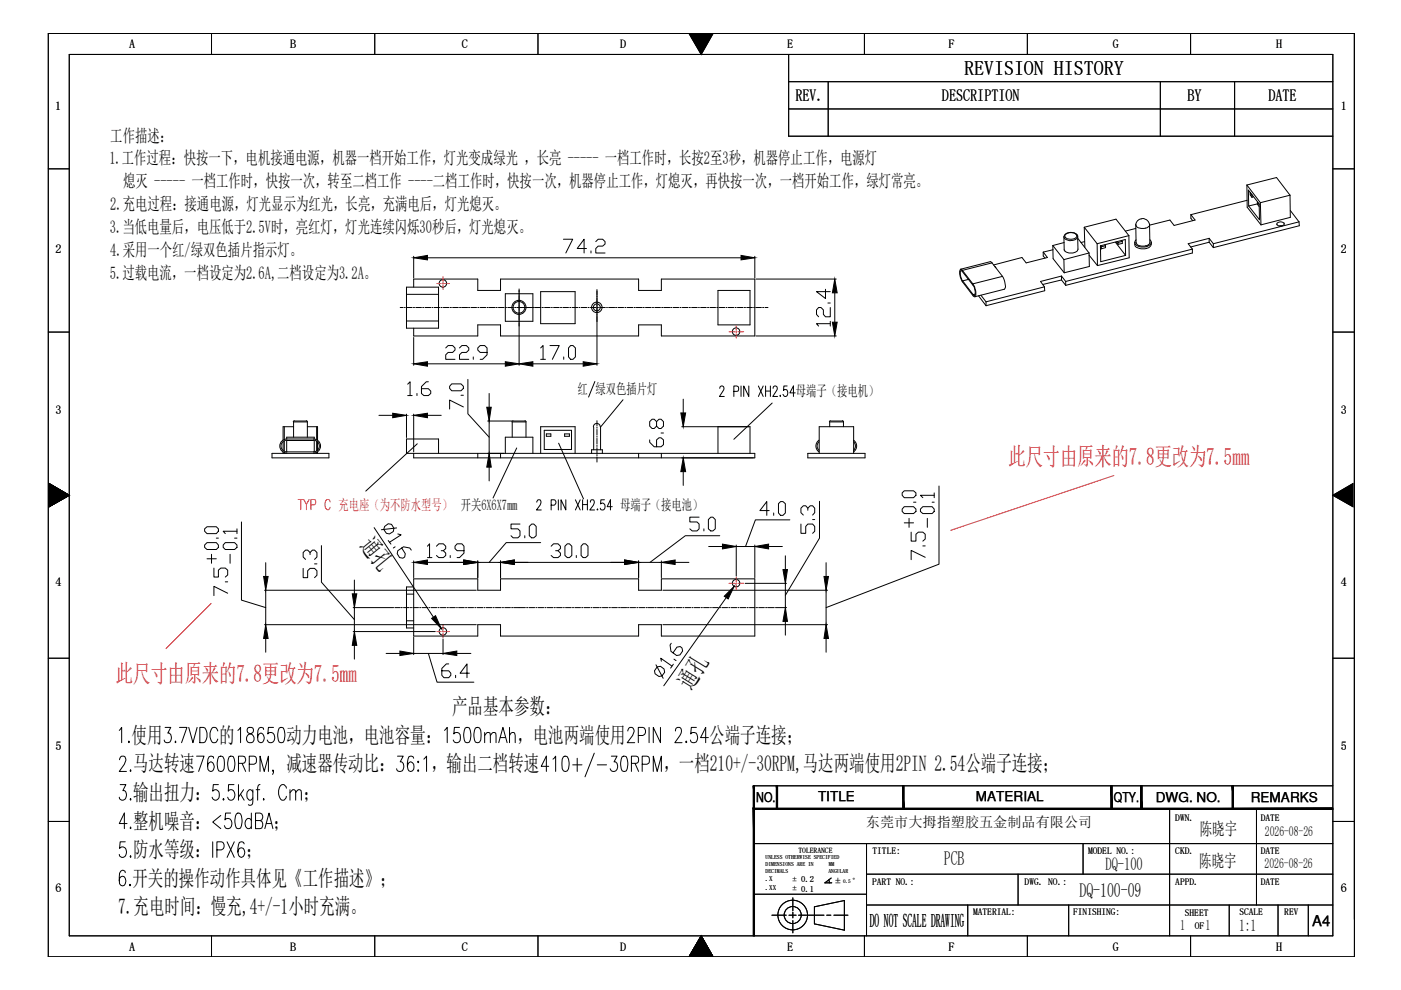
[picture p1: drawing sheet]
<svg xmlns="http://www.w3.org/2000/svg" width="297mm" height="210mm" viewBox="0 0 297 210" stroke-linecap="round" stroke-linejoin="round" font-family="sans-serif">
<!-- layer: 0 -->
<g fill="none" stroke="#000" stroke-width=".21">
<path d="M44.8 7.1v4.4M79.5 7.1v4.4M114.1 7.1v4.4M183.3 7.1v4.4M217.8 7.1v4.4M252.4 7.1v4.4M10.2 35.8h4.5M264.4 39.2l6.3-1.6 2.8 3.8M264.4 39.2v4.7l2.9 3.8M264.4 39.2l2.8 3.8M282.6 35.8h4.6M87.7 54.3v4.6"/>
<path d="M90.6 54.7h66.5M119.5 50.7h1.9l-1.4 2.9M124.3 52.7h-1.9l1.4-2v2.9M125.3 53.2v.4M126.3 51.2l.5-.5h1l.5 .5v.5l-.5 .5h-1l-.5 .5v.9h2M160 54.3v4.6M160.3 59.2h17M203.7 57.1a2.01 2.01 0 0 0 .1 2.3l2.5 3.3 .4 .2M203.7 57.1l.3 .2M204 57.3l2.3 2.9M204.1 59.5a1.96 1.96 0 0 1-.3-2.1l2.5 3a2.06 2.06 0 0 1 .3 2.3l-.3-.2M204.1 59.5l2.2 3"/>
<path d="M205.4 59.2l-1.3 .3M210.3 55.7l-.4-.2-6.2 1.6M210.3 55.7l2.2 2.9M210.3 55.7l-6.3 1.6M210.9 56.5l.3 .3M212.5 58.6a3.1 3.1 0 0 1 .5 2.7l-6.3 1.6M212.5 58.6l-6.2 1.6M221.2 53.5v.8l.4 .4M221.2 53.5l.9 1.1-4.5 1.1-.9-1.1-6.1 1.6M223.2 52.1l.1 2.7 2.3 3M223.2 52.1l2.4 2.9M223.3 52.9l-2.1 .6"/>
<path d="M225.1 58.5l-4.5 1.2 .8 1.1M225.1 59.4l.8 1.1M225.1 58.5l.8 1.2M225.1 58.5v.9M225.1 59.4l-4 .9M225.6 55v2.8M225.6 51.4l-2.4 .7M225.7 49.8a1.79 1.79 0 0 1 2.8 .3 1.15 1.15 0 0 1-1.3 .9 1.14 1.14 0 0 1-1.6-1zM225.8 49.8a1.63 1.63 0 0 1 2.5 .2 1.39 1.39 0 0 1-2.2 .5l-.3-.3zM225.9 59.7v.8M228.5 50.7h.1l2.3 2.9M229.9 48.2l.1 4.2"/>
<path d="M229.9 48.2l2.7 3.5M229.9 48.2l6.7-1.7 2.7 3.5M229.9 51.2l-.7 .2M230.9 53.6l.1 2.9-5.4 1.3M230.9 54.1l1.8 2.2M230.9 53.6l-5.3 1.4M232.6 51.7l.1 4.6M233.3 52.1l.1 3.4 5.2-1.3M233.3 52.6l.2 .2M233.3 52.1l.2 .2M233.3 52.1l5.3-1.3v3.4M233.5 52.3v.5"/>
<path d="M234.2 51.9l.2 .2M234.4 52.1v.4l-.9 .3M234.4 52.1l-.9 .2M236.5 51.4l2.1 2.8M236.7 51.3l.4 .5M236.9 51.2l.2 .2M237.1 51.4v.4M237.8 51l.1 .2M237.9 51.2v.4l-.8 .2M237.9 51.2l-.8 .2M239.3 50l.1 4.7-6.7 1.6M239.3 50l-6.7 1.7"/>
<path d="M240.8 48.4l-2.2 .6M252.5 45.5l.9 1.2-4.5 1.1-.9-1.1-4.3 1M252.5 45.5v.8l.4 .5M252.8 52.8v.8l-26.9 6.9M252.8 52.8l-26.9 6.9M256.4 51.4l-4 1M256.4 50.5l-4.5 1.2 .9 1.1M256.4 51.4l.9 1.1M256.4 50.5l.9 1.2M256.4 50.5v.9M257.3 51.7v.8M264.4 42.5l-11.9 3"/>
<path d="M264.7 40.3l2.3 2.9v3.4l-2.3-2.9zM265.1 40.9h.1M265.1 40.9v.4l.3 .5M265.1 40.9l.3 .5M265.4 41.4h.1M265.4 41.4v.4M265.8 41.7l-.4 .1M266.6 43.2l-1.9 .5M266.6 42.9h.1M266.6 42.9v.4l.4 .5M266.6 42.9l.4 .5M267.2 43l.1 4.7"/>
<path d="M270.8 47.3a1.01 1.01 0 0 1 1.5 .2 .89 .89 0 0 1-.8 .4 .89 .89 0 0 1-.8-.5zM271.8 47.9h-.6M273.5 41.4l.1 4.7-6.3 1.6M273.5 41.4l-6.3 1.6M273.6 44.6l1.8 2.4M275.4 47l.1 .9-18.2 4.6M275.4 47l-18.1 4.7M10.2 70.4h4.5M86.2 60.9h6.8v8.7h-6.8zM86.2 68.1h6.8M86.2 62.4h6.8M87.7 60.9v-1.7h13.6v2.4h4.8v-2.4h29.3v2.4h4.8v-2.4h19.8v12h-19.8v-2.3h-4.8v2.3h-29.3v-2.3h-4.8v2.3h-13.6v-1.6"/>
<path d="M87.7 71.6v5.9M90.6 77.1h16.5M94.5 73.8l.5-.5h1l.5 .5v.4l-.5 .5h-1l-.5 .5v1h2M97.4 73.8l.5-.5h1l.5 .5v.4l-.5 .5h-1l-.5 .5v1h2M100.3 75.7v.5M103.3 74.7h-1.5l-.5-.5v-.4l.5-.5h1l.5 .5v1.4l-1 1h-.5M107.1 62.3h5.9v5.8h-5.9zM114.6 61.8h7.3v6.8h-7.3zM152.2 61.6h6.8v7.3h-6.8zM160.3 71.2h17M175 61.3v2l-1.9-1.5h2.9M175.5 64.2h.5"/>
<path d="M176 68.6h-2.9l.5 .5M176 65.2v2h-1l-.4-.5v-1l-.5-.5h-.5l-.5 .5v1l.5 .5M176 68.1v1M177 62.1v6.2M206.3 60.2a2.69 2.69 0 0 1 .4 2.7M206.8 62.3l-.5 .2M207.5 62.7l1.6 2.1M208 62.6l1.1 1.4M209.1 64v.8M221.4 60.8l.1 .8-12.4 3.2M221.4 60.8l-12.3 3.2M282.6 70.4h4.6"/>
<path d="M57.7 96.1h12v1h-12zM60 93.7v1.8M60 95.8v.3M60.3 90.5v2.7M60.3 93.5v2.1M60.3 96v.1M60.8 93.3a1.24 1.24 0 0 0-1.2 1.3 1.24 1.24 0 0 0 1.2 1.2v-2.4M60.8 93.1h5.7M60.8 95.8h5.7M60.8 93.4h5.7M62.2 90.5h-2.2v2.8M62.2 89.5h3"/>
<path d="M62.4 89.2l-.2 .2M62.4 89.3h2.6M64.9 89.2l.3 .2M65.2 90.5h2.1v2.8M66.5 93.1a1.49 1.49 0 0 1 1.5 1.5 1.49 1.49 0 0 1-1.5 1.5M66.5 93.3a1.24 1.24 0 0 1 1.2 1.3 1.24 1.24 0 0 1-1.2 1.2M66.6 93.1v-.4h-5.8v.4a1.49 1.49 0 0 0-1.5 1.5 1.49 1.49 0 0 0 1.5 1.5M66.6 93.4v2.4M67.1 90.5v2.7M67.1 93.5v2.1M67.1 96v.1M67.3 93.7v1.8"/>
<path d="M67.3 95.8v.3M80.3 88.1h3M86.2 87.8v5M86.4 81.5l.5-.6v3M86.4 83.9h1M87.7 96.1v1h72.3v-1h-73.8v-3h6.8v3M87.7 87.8v8M88.4 83.4v.5M88.5 94.1l-11 10M90.6 88.1h2.9M90.8 80.9h-.4l-1 1.1v1.4l.5 .5h.9l.5-.5v-.5l-.5-.5h-1.4M95.8 81.4h1.9l.5 .5v.4l-.5 .6h-1.9l-.5-.6v-.4z"/>
<path d="M97.7 83.8h.5M98.2 86.3l-2.9-1.5v1.9M99.2 80.4v7.3l4.5 5M101.3 96.1v1M103.4 89.3h5.1M103.7 83.4v2.9M103.7 89.3v6.8M103.7 99v3M106.1 96.1v1M107.1 96.1v-3.4h5.9v3.4M108.6 92.7v-3.2h2.9v3.2M108.8 89.2l-.3 .2"/>
<path d="M108.8 89.3h2.5M109.6 95l-5.1 10.6M111.3 89.2l.2 .2M114.6 96.1v-5.6h7.3v5.6M115.4 91.2h5.8v4.1h-5.8zM115.8 92h1v.5h-1zM118.4 94l5.3 11.8M119.7 92h1v.5h-1zM125.4 96.1v-.7h2.3v.7M125.8 90.5a.73 .73 0 0 1 .7-.7 .73 .73 0 0 1 .8 .7M125.9 90.5v4.9M126.6 89.2v1.1"/>
<path d="M126.6 90.5v.3M126.6 91v1.3M126.6 92.5v.2M126.6 92.9v1.3M126.6 94.4v.3M126.6 94.9v1.2M126.6 96.4v.2M126.6 96.9v1.1M132.1 84.8l-4.8 5.7v4.9M135.4 96.1v1M137.7 93.3v.5l1 .9h1.5l.5-.4v-1l-.5-.5h-.5l-.5 .5v1.4M139.2 89.4l.5-.5h.5l.5 .5v.9l-.5 .6h-.5l-.5-.6v-.9l-.5-.5h-.4l-.6 .5v.9l.6 .6h.4l.5-.6"/>
<path d="M140.2 91.8h.5M140.2 96.1v1M144.5 90.5h14.5v5.6M144.9 84.6v3M144.9 100v2.9M152.2 90.5v5.6M152.6 82.3a.45 .45 0 0 1 .4-.5 .45 .45 0 0 1 .5 .5l-.1 .4-.9 1.4h1.1M155.6 83l.9-.1 .1-.3-.1-.6-.9-.2v2.3M157.1 81.8v2.3M158.8 81.8v2.3l-1.1-2.3v2.3M160.8 81.8l1 2.3M161.8 81.8l-1 2.3"/>
<path d="M162.3 81.8v2.3M162.3 82.9h1M163.3 81.8v2.3M163.7 85.5l-8.1 7.6M163.9 82.3a.45 .45 0 0 1 .4-.5 .45 .45 0 0 1 .5 .5l-.1 .4-.9 1.4h1.1M165.4 83.8v.3zM166.9 81.8h-.7l-.1 1 .1-.1a.73 .73 0 0 1 .9 .5 .73 .73 0 0 1-.5 .9l-.4-.2-.2-.3M168.6 83.3h-1.1l.7-1.5v2.3M171.3 96.1h12.1v1h-12.1zM173.6 93.7a1.24 1.24 0 0 0 0 1.8M173.7 93.3a1.49 1.49 0 0 0 0 2.5M173.7 96.1v-5.6h7.3v5.6"/>
<path d="M175.9 89.5h2.9M176.1 89.2l-.3 .2M176.1 89.3h2.5M178.6 89.2l.2 .2M181 93.3a1.49 1.49 0 0 1 0 2.5M181 93.7a1.24 1.24 0 0 1 0 1.8M43.4 115.6l.5-.6h2l.4 .6v.5l-.4 .4h-2l-.5-.4zM43.4 112.1l.5-.4h2l.4 .4v.5l-.4 .5h-2l-.5-.5zM43.9 118.5h2M44.8 117.5v1.9M45.9 114.1h.4M47.8 115h1.9l.5 .6v.5l-.5 .4h-1.9l-.5-.4v-.5z"/>
<path d="M48.8 117.5v1.9M49.7 114.1h.5M50.2 112.6h-2.9l.5 .5M50.2 112.1v1M51.2 110.7v16.5l5.1 1.6M56.3 119.3v2.9M65.7 117.6v-.5l-.5-.5h-.4l-.5 .5v1l.5 .5M65.7 117.1l.5-.5h.5l.5 .5v1l-.5 .5M66.7 119.6h.5M68.1 115.7v7.7l7 8M79.3 111.9l12.6 19M81.5 111.6l.8-.6 .7 .2 .5 .8-.1 .7-.8 .5-.7-.1-.5-.8z"/>
<path d="M82.3 114.6l.6 .8M83.8 115.9l-.4 .3M84.1 111.9l-3.3 .4M84.3 113.2l.7 .2-2.4 1.6M85.2 116.2l.7 1.2-.1 .7-.4 .2-.7-.1-.5-.8 .1-.6 1.2-.9 1.4 .3 .3 .4M87.7 118.9v3.6M90.6 115.8l.5-.5v2.9M90.6 119.2h7.7M90.6 118.2h1M92.5 115.8l.5-.5h1l.5 .5v.5l-.5 .5h-.5M94 116.8l.5 .5v.5l-.5 .4h-1l-.5-.4M95.5 117.8v.4"/>
<path d="M98.4 116.8h-1.5l-.4-.5v-.5l.4-.5h1l.5 .5v1.5l-1 .9h-.5M101.3 118.9v3.6M101.3 119.2h4.8M106.1 118.9v3.6M109 119.2h23.4M110.3 111.1h-2v1h1.5l.5 .5v1l-.5 .4h-1l-.5-.4M111.3 113.6v.4M112.2 111.6l.5-.5h.5l.5 .5v2l-.5 .4h-.5l-.5-.4zM113.8 106.5l.3-.5h.5l.1 .3a2.34 2.34 0 0 1-1 1.8h1.1M114.6 115h-7.3l-3.6 4.2M116.9 107.1l.8-.1a.59 .59 0 0 0-.2-1h-.6v2.1M116.9 115.8l.5-.5h.9l.5 .5v.5l-.5 .5h-.5"/>
<path d="M118.3 116.8l.5 .5v.5l-.5 .4h-.9l-.5-.4M118.4 106v2.1M119.8 115.8l.5-.5h.4l.5 .5v2l-.5 .4h-.4l-.5-.4zM120 106v2.1l-1.1-2.1v2.1M122 106l1 2.1M122.2 117.8v.4M123 106l-1 2.1M123.5 106v2.1M123.5 107h1M123.6 115.3h.6l.5 .5v2l-.5 .4h-.6l-.4-.4v-2zM124.5 106v2.1M125.2 106.5l.2-.5h.5l.1 .3a2.34 2.34 0 0 1-1 1.8h1.1"/>
<path d="M126.6 108.1l.1-.2 .1 .2zM128.2 106h-.8l-.1 .9a.65 .65 0 0 1 .9 0 .65 .65 0 0 1 0 .9 .58 .58 0 0 1-.8 .3l-.1-.4M129.8 107.4h-1.1l.7-1.4v2.1M135.4 118.9v3.6M135.4 119.2h4.8M140.2 118.9v3.6M143.1 119.2h3M148.2 109.7h-1.9v1h1.5l.4 .4v1l-.4 .5h-1l-.5-.5M149.2 112.1v.5M150.2 110.2l.5-.5h.4l.6 .5v1.9l-.6 .5h-.4l-.5-.5zM150.3 115.9h2.9M152.6 113.6h-7.3l-7.5 5.6"/>
<path d="M156.1 115.6v6.6M156.1 115.9h3.9M160 115.6v6.9M163 115.9h2.9M163.1 108.3h-2l1.5-2v3M164 108.8v.5M165.1 106.8l.4-.5h.5l.5 .5v2l-.5 .5h-.5l-.4-.5zM166.5 117.8v3M167.5 110.2h-7.3l-2.1 5.7M169.8 111.1v2h1v-1.5l.5-.5h1l.4 .5v1l-.4 .5M171.3 108.2v-.5l-.5-.5h-.5l-.5 .5v1l.5 .5M171.3 107.7l.5-.5h.5l.4 .5v1l-.4 .5"/>
<path d="M172.3 110.2h.4M173.8 106.3v7.8l-7.3 12.1M175.1 119.3v2.9M191.3 104.5l.4-.4h2l.5 .4v.5l-.5 .5h-2l-.4-.5zM191.7 107.4h2l.5 .5v.5l-.5 .5h-2l-.4-.5v-.5zM191.7 110.9h2M192.7 109.9v1.9M193.2 112.8v1.9h1v-1.4l.5-.5h1l.5 .5v1l-.5 .4M193.7 106.5h.5M195.1 107.9l.6-.5h1.9l.5 .5v.5l-.5 .5h-1.9l-.6-.5zM195.7 115.7h.5M196.2 118.2l-3-1.5v2"/>
<path d="M196.6 109.9v1.9M197.6 106.5h.5M198.1 105h-3l.6 .5M198.1 104.5v1M199.1 103v16.6l-24 9.2M10.2 139.6h4.5M45.4 120.4v2h.9v-1.5l.5-.5h1l.5 .5v1l-.5 .5M47.8 123.4h.5M48.3 125.8l-2.9-1.5v2M56.1 132.4h44.9M56.1 125.1h44.9M56.3 125.1v7.3"/>
<path d="M56.3 135.4v2.9M64.3 120.5v2h.9v-1.5l.5-.5h1l.5 .5v1l-.5 .5M74.9 133.9h17.4M74.9 128.8h8.6M75.1 123v2.9M75.1 128.8v5.1M75.1 136.8v2.9M81.9 138.5h2.9M86.2 131.6h1.5M86.2 126h1.5M87.7 124.4h-1.5v8.7h1.5M87.7 122.7h13.6v2.4h4.8v-2.4h29.3v2.4h4.8v-2.4h19.8v12.2h-19.8v-2.5h-4.8v2.5h-29.3v-2.5h-4.8v2.5h-13.6z"/>
<path d="M87.7 135.1v3.7M87.7 138.5h6.2M90.8 138.5l1.9 6.1h7.8M93.9 135.5v3.3M96.9 138.5h2.9M140.5 132.4h35M140.5 125.1h35M142.3 136.4l-.2 .4 .2 1.3 1.2 .9 .7-.1 .5-.9-.1-.6-.4-.3-.7 .1-.8 1.2M142.9 139.7l.4 .4M154 126.7l-13.3 18.7M158 123.7h8.8M164.4 128.8h2.4"/>
<path d="M166.5 123.7v5.1M166.5 131.7v3M175.1 125.1v7.3M175.1 135.4v2.9M282.6 139.6h4.6M25.3 154.9l.5-.7v3.3M27.3 157.1l.1 .2-.1 .2zM35 154.2h1.2l-.6 1.2h.3a1.2 1.2 0 0 1-.3 2.1 .61 .61 0 0 1-.8-.6M37.2 157.1v.4l-.1-.2zM38.1 154.2h1.5l-1.1 3.3M40 154.2l.9 3.3 .9-3.3M42.4 154.2h.7a1.7 1.7 0 0 1 .8 2.1 1.41 1.41 0 0 1-.8 1.2h-.7z"/>
<path d="M46.2 155a.76 .76 0 0 0-.4-.7 .76 .76 0 0 0-.8 .1 2.38 2.38 0 0 0 .2 3.1 .79 .79 0 0 0 1-.8M50.4 154.9l.6-.7v3.3M52.5 154.4a.75 .75 0 0 0 .2 1 1.17 1.17 0 0 1 1.1 .7 1.17 1.17 0 0 1-.2 1.2 .86 .86 0 0 1-1.3-.4 1.22 1.22 0 0 1 1.1-1.5 .67 .67 0 0 0 .3-.6 .67 .67 0 0 0-.4-.6zM55.9 154.7l-.1-.3-.4-.2-.5 .2a4.7 4.7 0 0 0-.2 2.6l.6 .5a1.06 1.06 0 0 0 .7-1.1 1.06 1.06 0 0 0-.7-1l-.6 .5-.1 .5M58 154.2h-1.1l-.1 1.4a.76 .76 0 0 1 1.3 .2 1.03 1.03 0 0 1 0 1.2 1.03 1.03 0 0 1-1.2 .3l-.2-.4M59.2 154.4l.3-.2 .6 .2a3.6 3.6 0 0 1 0 2.9l-.3 .2-.6-.2a3.6 3.6 0 0 1 0-2.9zM94.2 154.9l.6-.7v3.3M95.1 140.8h-.5l-.9 .9v1.5l.4 .5h1l.5-.5v-.5l-.5-.5h-1.4M96.6 143.2v.5M97.4 154.2h-1.1l-.1 1.4a.76 .76 0 0 1 1.4 .2 1.41 1.41 0 0 1-.6 1.7 .7 .7 0 0 1-.9-.6M98.6 154.4l.3-.2 .6 .2a3.6 3.6 0 0 1 0 2.9l-.3 .2-.6-.2a3.6 3.6 0 0 1 0-2.9zM99.5 142.7h-1.9l1.4-1.9v2.9"/>
<path d="M100.8 154.4l.6-.2a1.55 1.55 0 0 1 .6 1.9l-.1 .8-.2 .4-.3 .2-.6-.2a3.6 3.6 0 0 1 0-2.9zM102.8 155.9l.5-.6 .6 .1 .1 2.1M102.8 155.3v2.2M104 155.9l.5-.6 .6 .1 .1 2.1M105.7 157.5l.9-3.3 .9 3.3M106.1 156.4h1M108 155.9l.6-.6 .5 .1 .1 2.1M108 154.2v3.3M126 159.7l-2 5M133.1 155l.1-.5a.7 .7 0 0 1 1.1-.1 .7 .7 0 0 1 0 1l-.2 .5-1.1 1.6h1.6M135.3 155.9h1a.91 .91 0 0 0 .6-.8 .91 .91 0 0 0-.6-.9h-1v3.3M137.6 154.2v3.3"/>
<path d="M139.1 141l1.5 2.8M139.3 141.4l.7-.1 .8 .5 .1 .7-.6 .8-.6 .1-.8-.5-.1-.7zM140 154.2v3.3l-1.5-3.3v3.3M140.2 140.2l-.1-.6 2.3 1.6M142.8 140.8l-.6 .9M143.2 155a.66 .66 0 0 1 .5-.8h.4a1.17 1.17 0 0 1 .1 1.7l-1.1 1.6h1.5M145.5 157.1l.1 .2-.1 .2-.1-.2zM147.7 154.2h-1.1l-.2 1.4a.76 .76 0 0 1 1.4 .2 1.08 1.08 0 0 1 .1 1.1 1.08 1.08 0 0 1-1 .6l-.3-.2-.2-.4M150.2 156.4h-1.7l1.1-2.2v3.3M10.2 174.2h4.5M25.4 161.1l.1-.5 .3-.3 .7 .2a1.32 1.32 0 0 1-.1 1.5l-1.1 1.6h1.5M25.5 166.4h1.2l-.7 1.2h.4a1.13 1.13 0 0 1 .4 1.2 1.13 1.13 0 0 1-1 .9l-.4-.4-.1-.3"/>
<path d="M26.6 178.5h-1.1l-.1 1.4a.76 .76 0 0 1 1.3 .1 1.14 1.14 0 0 1-.9 1.8l-.4-.3-.1-.3M26.9 174.6h-1.6l1.1-2.2v3.3M27.6 169.5l.1-.2v.4zM27.7 163.2v.4l-.1-.2zM27.7 175.4v.3l-.1-.1zM41.7 160.3h1.6l-1.2 3.3M45.1 178.5v3.3M45.3 160.8l-.1-.3-.4-.2-.5 .2a4.7 4.7 0 0 0-.2 2.6l.6 .5a1.06 1.06 0 0 0 .7-1.1 1.06 1.06 0 0 0-.7-1l-.6 .5-.1 .5M46.3 166.4h-1.1l-.1 1.4a.78 .78 0 0 1 1-.3 .78 .78 0 0 1 .4 .9 .86 .86 0 0 1-.3 1.1 .86 .86 0 0 1-1.1-.2l-.1-.3M46.4 160.5l.5-.2a1.55 1.55 0 0 1 .7 1.9l-.1 .8-.2 .4-.4 .2-.5-.2a3.6 3.6 0 0 1 0-2.9zM46.8 172.9l-1.7 1.4 1.7 1.4M47.3 169.5l.1-.2 .1 .2-.1 .2z"/>
<path d="M48.1 178.5l1.6 3.3M48.6 160.5l.3-.2 .6 .2a3.6 3.6 0 0 1 0 2.9l-.3 .2-.6-.2a3.6 3.6 0 0 1 0-2.9zM48.9 172.4h-1.1l-.1 1.4a.86 .86 0 0 1 1.1-.1 .86 .86 0 0 1 .4 1l-.2 .5a.76 .76 0 0 1-.8 .5 .76 .76 0 0 1-.6-.6M49.6 166.4h-1.1l-.1 1.4a.69 .69 0 0 1 .7-.4 .69 .69 0 0 1 .6 .5 1.11 1.11 0 0 1-.9 1.8l-.3-.2-.2-.5M49.7 178.5l-1.6 3.3M50.1 172.6l.6-.2a1.85 1.85 0 0 1 .6 1.9l-.3 1.3-.3 .1-.6-.1a3.6 3.6 0 0 1 0-3zM50.6 161.8h.9a.79 .79 0 0 0 .6-.7 .79 .79 0 0 0-.6-.8h-.9v3.3M50.6 166.4v3.3M51 168.4l.8 1.3M51.3 161.8l.8 1.8M51.6 167.4l-1 1.6M51.8 178.9l-.2-.3-.3-.1-.5 .1a3.6 3.6 0 0 0 0 3l.3 .2a1.06 1.06 0 0 0 .8-1 1.06 1.06 0 0 0-.8-1l-.3 .1-.4 .7"/>
<path d="M52.8 162h1.1a.95 .95 0 0 0 .5-.8 .95 .95 0 0 0-.5-.9h-1.1v3.3M53.3 174l-.5-.5a1.12 1.12 0 0 0-.9 .9 1.12 1.12 0 0 0 .4 1.2l.5 .1 .5-.5M53.3 172.4v3.3M53.6 167.4l-.1 3a.56 .56 0 0 1-.8 .2M53.6 167.9l-.4-.5a1.13 1.13 0 0 0-.8 1.7l.4 .6h.4l.4-.6M54.2 174h.9a.83 .83 0 0 0 .6-.8 .83 .83 0 0 0-.6-.8h-.9v3.3h.9a.91 .91 0 0 0 .6-.9 .91 .91 0 0 0-.6-.8M54.3 167.4h.8M55.1 163.6v-3.3l.9 3.3 .9-3.3v3.3M55.1 166.4l-.3 .1-.2 .5v2.7M55.9 169.3l.1 .2-.1 .2zM56.1 175.7l.9-3.3 .9 3.3M56.5 174.6h1"/>
<path d="M58 163.4l-.1 .2v-.4a.79 .79 0 0 1-.1 1M60.7 167.1a.76 .76 0 0 0-1.2-.6 2.32 2.32 0 0 0 .3 3.2 .87 .87 0 0 0 .9-.9M61.5 168.1l.6-.7 .5 .2 .1 2.1M61.5 167.4v2.3M62.7 168.1l.6-.7 .5 .2 .1 2.1M84.3 160.3h1.2l-.6 1.2h.3a1.2 1.2 0 0 1-.3 2.1 .61 .61 0 0 1-.8-.6M87.7 160.8a.63 .63 0 0 0-1-.3 3.6 3.6 0 0 0 0 2.9l.3 .2a1.06 1.06 0 0 0 .8-1.1 1.06 1.06 0 0 0-.8-1l-.3 .2-.3 .8M88.5 161.5l.2-.1 .1 .1-.1 .2zM88.7 163.2l.1 .2-.1 .2-.2-.2zM89.9 161l.5-.7v3.3M116.3 162.5h-1.5l1-2.2v3.3M117.2 161l.6-.7v3.3"/>
<path d="M119.5 160.5l.5-.2a1.68 1.68 0 0 1 .7 1.9l-.2 .8-.2 .4-.3 .2-.5-.2a3.6 3.6 0 0 1 0-2.9zM121.4 162.2h2M122.4 160.8v2.8M126.6 162.2h2M129.6 160.3h1.2l-.6 1.2h.3a1.12 1.12 0 0 1 .4 1.2 1.12 1.12 0 0 1-1 .9l-.3-.2-.2-.4M131.9 160.5l.3-.2 .6 .2a3.6 3.6 0 0 1 0 2.9l-.3 .2-.6-.2a3.6 3.6 0 0 1 0-2.9zM133.9 161.8h1a.82 .82 0 0 0 .5-.7 .82 .82 0 0 0-.5-.8h-1v3.3M134.6 161.8l.8 1.8M136.2 162h1a.95 .95 0 0 0 .5-.8 .95 .95 0 0 0-.5-.9h-1v3.3M138.5 163.6v-3.3l.8 3.3 .9-3.3v3.3M282.6 174.2h4.6M26.6 185l-.1-.3-.4-.2-.5 .2a4.5 4.5 0 0 0-.2 2.7l.5 .4a1.06 1.06 0 0 0 .8-1 1.06 1.06 0 0 0-.8-1l-.5 .4-.1 .5"/>
<path d="M27.6 187.5l.1 .2-.1 .1-.2-.1zM27.7 181.5v.3l-.1-.2zM44.8 198.4v4.5M46 180.2h.9a.91 .91 0 0 0 .6-.9 .91 .91 0 0 0-.6-.8h-.9v3.3M79.5 198.4v4.5M114.1 198.4v4.5M172.7 195.9l6.3 1.3M183.3 198.4v4.5M217.8 198.4v4.5M252.4 198.4v4.5"/>
<circle cx="93.9" cy="60.1" r=".79"/>
<circle cx="110" cy="65.2" r="1.49"/>
<circle cx="110" cy="65.2" r="1.24"/>
<circle cx="126.5" cy="65.2" r="1.11"/>
<circle cx="126.5" cy="65.2" r=".73"/>
<circle cx="156.1" cy="70.3" r=".79"/>
<circle cx="93.9" cy="133.9" r=".79"/>
<circle cx="156.1" cy="123.7" r=".79"/>
</g>
<!-- layer: 02___PRT_ALL_AXES -->
<g fill="none" stroke="#000" stroke-width=".21">
<path d="M228.5 50.2l.1 2.6a1.51 1.51 0 0 1-2 .8l-.5-.1-.5-.4v-2.9M240.9 50.8l-.3 .6M243.7 47.6a1.47 1.47 0 0 0-1.5-1.2 1.47 1.47 0 0 0-1.4 1.3M243.7 47.6a1.34 1.34 0 0 1-1.8 .8l-.8-.2-.3-.5M243.7 47.6l.1 3.8a1.34 1.34 0 0 1-1.8 .8l-.8-.3-.3-.5-.1-3.7M243.8 50.8l.3 .6M244.1 51.4a1.39 1.39 0 0 1-1.8 1.4 1.72 1.72 0 0 1-1.7-.8v-.6M244.1 51.4a1.94 1.94 0 0 1-2.5 .9l-.7-.3-.3-.6M84.9 65.2h.6M85.7 65.2h.2M86.2 65.2h1.2M87.6 65.2h.3"/>
<path d="M88.2 65.2h1.2M89.6 65.2h.3M90.1 65.2h1.2M91.6 65.2h.2M92 65.2h1.2M93.5 65.2h.2M94 65.2h1.2M95.5 65.2h.2M96 65.2h1.2M97.4 65.2h.3M97.9 65.2h1.2M99.3 65.2h.3"/>
<path d="M99.8 65.2h1.2M101.3 65.2h.3M101.8 65.2h1.2M103.3 65.2h.2M103.7 65.2h1.3M105.2 65.2h.2M105.7 65.2h1.2M107.1 65.2h.3M107.6 65.2h1.3M109.1 65.2h.3M109.6 65.2h1.2M110.1 61.3v.6"/>
<path d="M110.1 62.2v.2M110.1 62.7v1.2M110.1 64.1v.3M110.1 64.6v1.2M110.1 66.1v.2M110.1 66.6v1.2M110.1 68.1v.2M110.1 68.5v.6M110.9 65.2h.4M111.4 65.2h1.3M112.9 65.2h.3M113.4 65.2h1.3"/>
<path d="M114.9 65.2h.3M115.5 65.2h1.2M116.9 65.2h.2M117.4 65.2h1.2M118.8 65.2h.3M119.3 65.2h1.2M120.8 65.2h.2M121.3 65.2h1.2M122.8 65.2h.2M123.2 65.2h1.2M124.7 65.2h.2M125.2 65.2h1.2"/>
<path d="M126.6 61.4v1.1M126.6 62.7v.3M126.6 63.2v1.2M126.6 64.7v.2M126.6 65.2v1.2M126.6 66.7v.2M126.6 67.1v1.1M126.6 65.2h.3M127.1 65.2h1.2M128.6 65.2h.2M129 65.2h1.3M130.5 65.2h.3"/>
<path d="M131 65.2h1.2M132.5 65.2h.2M133 65.2h1.2M134.4 65.2h.3M134.9 65.2h1.3M136.3 65.2h.3M136.9 65.2h1.2M138.3 65.2h.3M138.8 65.2h1.2M140.3 65.2h.2M140.7 65.2h1.3M142.2 65.2h.2"/>
<path d="M142.7 65.2h1.2M144.2 65.2h.2M144.7 65.2h1.2M146.1 65.2h.3M146.6 65.2h1.2M148.1 65.2h.2M148.5 65.2h1.2M150 65.2h.3M150.5 65.2h1.2M152 65.2h.2M152.5 65.2h1.2M153.9 65.2h.2"/>
<path d="M154.4 65.2h1.2M155.8 65.2h.3M156.4 65.2h1.2M157.8 65.2h.3M158.3 65.2h1.2M159.8 65.2h.2M160.2 65.2h1.2M161.7 65.2h.2M162.2 65.2h.6M62.2 89.5v3.2M65.2 89.5v3.2M175.9 89.5v1"/>
<path d="M178.8 89.5v1M83.7 128.8h1.2M85 128.8h.3M85.5 128.8h1.3M87 128.8h.3M87.5 128.8h1.2M89 128.8h.2M89.5 128.8h1.2M90.9 128.8h.2M91.4 128.8h1.2M92.9 128.8h.2M93.4 128.8h1.2"/>
<path d="M94.8 128.8h.3M95.3 128.8h1.2M96.8 128.8h.2M97.2 128.8h1.2M98.7 128.8h.2M99.2 128.8h1.2M100.7 128.8h.2M101.2 128.8h1.2M102.6 128.8h.2M103.1 128.8h1.2M104.5 128.8h.3M105 128.8h1.2"/>
<path d="M106.5 128.8h.3M107 128.8h1.2M108.5 128.8h.2M108.9 128.8h2.5M111.6 128.8h.3M112.2 128.8h1.2M113.6 128.8h.2M114.1 128.8h1.2M115.5 128.8h.3M116 128.8h1.2M117.5 128.8h.2M118 128.8h1.2"/>
<path d="M119.5 128.8h.1M119.9 128.8h1.2M121.4 128.8h.2M121.9 128.8h1.2M123.3 128.8h.3M123.8 128.8h1.2M125.3 128.8h.2M125.7 128.8h1.3M127.2 128.8h.3M127.7 128.8h1.2M129.2 128.8h.2M129.7 128.8h1.2"/>
<path d="M131.1 128.8h.3M131.6 128.8h1.3M133 128.8h.3M133.6 128.8h1.2M135 128.8h.3M135.5 128.8h1.2M137 128.8h.2M137.4 128.8h1.3M138.9 128.8h.2M139.4 128.8h1.2M140.9 128.8h.2M141.4 128.8h1.2"/>
<path d="M142.8 128.8h.3M143.3 128.8h1.2M144.8 128.8h.2M145.2 128.8h1.2M146.7 128.8h.3M147.2 128.8h1.2M148.7 128.8h.2M149.2 128.8h1.2M150.6 128.8h.2M151.1 128.8h1.2M152.5 128.8h.3M153 128.8h1.3"/>
<path d="M154.5 128.8h.3M155 128.8h1.2M156.5 128.8h.2M156.9 128.8h1.2M158.4 128.8h.2M158.9 128.8h1.2M160.4 128.8h.2M160.9 128.8h1.2M162.3 128.8h.3M162.8 128.8h1.4"/>
</g>
<!-- layer: 0 -->
<g fill="#000" stroke="#000" stroke-width=".21">
<path d="M87.7 54.7l2.9-.5v.9zM157.1 54.2l2.9 .5-2.9 .4zM87.7 77.1l2.9-.4v.9zM107.1 76.7l3 .4-3 .5zM177 59.2l.5 2.9h-1zM176.5 68.3h1l-.5 2.9zM83.3 87.6l2.9 .5-2.9 .5zM87.7 88.1l2.9-.5v1zM103.7 96.1l.5 2.9h-1zM103.2 86.3h1l-.5 3zM144.9 97.1l.5 2.9h-1.1zM144.3 87.6h1.1l-.5 2.9z"/>
<path d="M87.7 119.2l2.9-.5v1zM98.3 118.7l3 .5-3 .5zM106.1 119.2l2.9-.5v1zM132.4 118.7l3 .5-3 .5zM140.2 119.2l2.9-.5v1zM153.2 115.4l2.9 .5-2.9 .5zM160 115.9l3-.5v1zM56.3 132.4l.5 3h-.9zM55.9 122.2h.9l-.5 2.9zM75.1 133.9l.5 2.9h-.9zM74.7 125.9h.9l-.5 2.9zM84.8 138l2.9 .5-2.9 .5z"/>
<path d="M91.5 131.1l.8-.6 1.2 2.8zM93.9 138.5l3-.5v1zM155.7 124.3l-1.3 2.7-.8-.6zM166 120.8h1l-.5 2.9zM166.5 128.8l.5 2.9h-1zM175.1 132.4l.6 3h-1zM174.7 122.2h1l-.6 2.9z"/>
</g>
<g fill="none" stroke="#cd2027" stroke-width=".21">
<path d="M93.9 58.7v1M93.9 59.9v.2M92.6 60.1h.9M93.8 60.1h.3M93.9 60.4v1M94.2 60.1h1.1M154.6 70.3h1.2M156 70.3h.2M156.1 69.1v.9M156.1 70.3v.2M156.1 70.8v.9M156.5 70.3h1.2"/>
<path d="M63.2 105.9h1.1M63.8 105.9v2.2M64.4 105.9l.6 1v1.2M65.5 105.9l-.5 1M65.9 107h.7a.61 .61 0 0 0 .4-.5 .61 .61 0 0 0-.4-.6h-.7v2.2M70 106.4l-.3-.5a.92 .92 0 0 0-.8 1.3l.1 .5 .4 .4a.55 .55 0 0 0 .6-.5M236.2 100.8l-34.6 11.6M44.8 127.9l-9.6 9.6M92.6 133.9h.9M93.8 133.9h.3M93.9 132.4v1.1M93.9 133.7v.3"/>
<path d="M93.9 134.2v1M94.2 133.9h1.1M154.6 123.7h1.2M156 123.7h.2M156.1 122.4v1M156.1 123.6v.3M156.1 124.1v.9M156.5 123.7h1.2"/>
</g>
<!-- layer: T__SCHN -->
<path d="M110.1 61.6v15.9M113 77.1h10.6M114.6 73.8l.5-.5v2.9M114.6 76.2h1M116.6 73.3h2l-1.5 2.9M119.5 75.7v.5M121 73.3h.5l.5 .5v1.9l-.5 .5h-.5l-.5-.5v-1.9zM126.6 61.7v15.8M126.1 80.9l-1.3 3.3" fill="none" stroke="#000" stroke-width=".21"/>
<path d="M110.1 77.1l2.9-.4v.9zM123.6 76.7l3 .4-3 .5z" fill="#000" stroke="#000" stroke-width=".21"/>
<!-- layer: TITLE-BLOCK -->
<g fill="#000" stroke="#000" stroke-width=".21">
<path d="M146.2 7.3h4.9l-2.4 4.2zM10.4 102.5l4.3 2.5-4.3 2.4zM282.6 105l4.2-2.5v4.9zM148.7 198.4l2.4 4.3h-4.9z"/>
<path d="M159.7 166.6v4.9h.3zM159.7 166.6h.3v4.9z"/>
<path d="M159.7 166.6v4.9h.3zM159.7 166.6h.3v4.9z"/>
<path d="M164.6 166.6v4.9h.3zM164.6 166.6h.3v4.9z"/>
<path d="M164.6 166.6v4.9h.3zM164.6 166.6h.3v4.9z"/>
<path d="M191.4 166.6v4.9h.3zM191.4 166.6h.3v4.9z"/>
<path d="M191.4 166.6v4.9h.3zM191.4 166.6h.3v4.9z"/>
<path d="M235.5 166.6v4.9h.3zM235.5 166.6h.3v4.9z"/>
<path d="M235.5 166.6v4.9h.3zM235.5 166.6h.3v4.9z"/>
<path d="M241.8 166.6v4.9h.3zM241.8 166.6h.3v4.9z"/>
<path d="M241.8 166.6v4.9h.3zM241.8 166.6h.3v4.9z"/>
<path d="M261.3 166.6v4.9h.2zM261.3 166.6h.2v4.9z"/>
<path d="M261.3 166.6v4.9h.2zM261.3 166.6h.2v4.9z"/>
<path d="M159.7 171.4v27h.3zM159.7 171.4l.3 .2v26.8zM159.7 171.4l.3 .2 122.6-.2zM160 171.6l122.6-.2v.2z"/>
<path d="M159.7 171.4v27h.3zM159.7 171.4l.3 .2v26.8zM159.7 171.4l.3 .2 122.6-.2zM160 171.6l122.6-.2v.2z"/>
</g>
<g fill="none" stroke="#000" stroke-width=".21">
<path d="M10.2 7.1h277v195.8h-277zM14.7 11.5h267.9v186.9h-267.9zM167.2 11.5v17.4h115.4M167.2 17.3h115.4M175.6 17.3v11.6M246 17.3v11.6M261.8 17.3v11.6M167.2 23.1h115.4M159.8 166.6h122.8M159.8 178.9h122.8M183.7 178.9v19.5M229.6 178.9v6.4"/>
<path d="M248 171.5v26.9M266.4 171.5v20.4M160 189.6h23.7M163.7 194h3M167.3 194h1.5M168.1 190.4v2.7M168.1 193.4v1.2M168.1 195.2v2.6M169.3 194h5.4M172.7 195.9v-3.6l6.3-1.4v6.3M175.3 194h.9M175.7 186.6l.1 .6"/>
<path d="M176.2 186.2l-1.3 1h1.5M176.8 194h3M183.7 185.3h98.9M183.7 191.9h98.9M205.2 191.9v6.5M215.9 185.3v6.6M226.6 191.9v6.5M260.6 191.9v6.5M271 191.9v6.5M277.4 191.9v6.5"/>
<circle cx="168.1" cy="194" r="3.1"/>
<circle cx="168.1" cy="194" r="1.81"/>
</g>
<g font-size="5.2" fill="#cd2027">
<text x="213.8" y="98.7">此尺寸由原来的7.8更改为7.5mm</text>
<text x="24.6" y="144.6">此尺寸由原来的7.8更改为7.5mm</text>
</g>
<g font-size="5.2">
<text x="76.2" y="115.7" transform="rotate(51 76.2 115.7)">通孔</text>
<text x="146.6" y="146.5" transform="rotate(-59 146.6 146.5)">通孔</text>
</g>
<g font-size="4.7">
<text x="95.9" y="151.4">产品基本参数：</text>
<text x="27.9" y="157.5">使用</text>
<text x="46.5" y="157.5">的</text>
<text x="60.7" y="157.5">动力电池，电池容量：</text>
<text x="109.7" y="157.5">，电池两端使用</text>
<text x="150.4" y="157.5">公端子连接；</text>
<text x="28.2" y="163.6">马达转速</text>
<text x="60.7" y="163.6">减速器传动比：</text>
<text x="91.4" y="163.6">，输出二档转速</text>
<text x="140.7" y="163.6">，一档210+/-30RPM,马达两端使用2PIN 2.54公端子连接；</text>
<text x="28.2" y="169.7">输出扭力：</text>
<text x="64.3" y="169.7">；</text>
<text x="28.2" y="175.7">整机噪音：</text>
<text x="58" y="175.7">；</text>
<text x="28.2" y="181.8">防水等级：</text>
<text x="52.2" y="181.8">；</text>
<text x="28.1" y="187.8">开关的操作动作具体见《工作描述》；</text>
<text x="25" y="193.9">7.充电时间：慢充,4+/-1小时充满。</text>
</g>
<g font-size="4.2">
<text x="204.4" y="15.9">REVISION HISTORY</text>
<text x="200.1" y="183.4">PCB</text>
<text x="228.9" y="190.2">DQ-100-09</text>
</g>
<text font-size="4" x="184.4" y="196.5">DO NOT SCALE DRAWING</text>
<g font-size="3.8">
<text x="23.2" y="34.8">1.工作过程：快按一下，电机接通电源，机器一档开始工作，灯光变成绿光 ，长亮 ----- 一档工作时，长按2至3秒，机器停止工作，电源灯</text>
<text x="23.4" y="30">工作描述：</text>
<text x="26.1" y="39.7">熄灭 ----- 一档工作时，快按一次，转至二档工作 ----二档工作时，快按一次，机器停止工作，灯熄灭，再快按一次，一档开始工作，绿灯常亮。</text>
<text x="23.4" y="44.6">2.充电过程：接通电源，灯光显示为红光，长亮，充满电后，灯光熄灭。</text>
<text x="23.3" y="49.4">3.当低电量后，电压低于2.5V时，亮红灯，灯光连续闪烁30秒后，灯光熄灭。</text>
<text x="23.3" y="59.1">5.过载电流，一档设定为2.6A,二档设定为3.2A。</text>
<text x="23.4" y="54.3">4.采用一个红/绿双色插片指示灯。</text>
<text x="254.4" y="177">陈晓宇</text>
<text x="234.4" y="184.5">DQ-100</text>
<text x="254.3" y="183.8">陈晓宇</text>
</g>
<g font-size="3.5">
<text x="168.7" y="21.4">REV.</text>
<text x="199.7" y="21.3">DESCRIPTION</text>
<text x="251.8" y="21.4">BY</text>
<text x="268.9" y="21.4">DATE</text>
<text x="262.7" y="197.4">1:1</text>
</g>
<text font-size="3.2" x="278.2" y="196.3">A4</text>
<g font-size="3.1">
<text x="122.4" y="83.5">红 绿双色插片灯</text>
<text x="168.7" y="84.1">母端子（接电机）</text>
<text x="131.5" y="108.1">母端子（接电池）</text>
<text x="250.2" y="197.3">1</text>
<text x="255.6" y="197.3">1</text>
</g>
<text font-size="3.1" fill="#cd2027" x="71.8" y="108.1">充电座（为不防水型号） 开关6X6X7mm</text>
<text font-size="3" x="183.6" y="175.3">东莞市大拇指塑胶五金制品有限公司</text>
<g font-size="2.9">
<text x="160.4" y="170">NO.</text>
<text x="173.4" y="169.9">TITLE</text>
<text x="206.9" y="169.9">MATERIAL</text>
<text x="236.2" y="170">QTY.</text>
<text x="245.1" y="170">DWG. NO.</text>
<text x="265.2" y="170">REMARKS</text>
<text x="268.2" y="177.3">2026-08-26</text>
<text x="268.1" y="184.1">2026-08-26</text>
</g>
<g font-size="2.6">
<text x="27.4" y="10.1">A</text>
<text x="61.5" y="10.1">B</text>
<text x="97.9" y="10.1">C</text>
<text x="131.5" y="10.1">D</text>
<text x="166.9" y="10.1">E</text>
<text x="201.1" y="10.1">F</text>
<text x="235.9" y="10.1">G</text>
<text x="270.6" y="10.1">H</text>
<text x="11.7" y="23.4">1</text>
<text x="284.3" y="23.4">1</text>
<text x="11.8" y="53.7">2</text>
<text x="284.3" y="53.7">2</text>
<text x="11.8" y="87.7">3</text>
<text x="284.3" y="87.7">3</text>
<text x="11.7" y="105.6">1</text>
<text x="284.3" y="105.6">1</text>
<text x="11.8" y="124.3">4</text>
<text x="284.3" y="124.3">4</text>
<text x="11.8" y="158.9">5</text>
<text x="284.3" y="158.9">5</text>
<text x="11.8" y="189">6</text>
<text x="284.3" y="189">6</text>
<text x="27.4" y="201.6">A</text>
<text x="61.5" y="201.6">B</text>
<text x="97.9" y="201.6">C</text>
<text x="131.5" y="201.6">D</text>
<text x="166.9" y="201.6">E</text>
<text x="201.1" y="201.6">F</text>
<text x="235.9" y="201.6">G</text>
<text x="270.6" y="201.6">H</text>
</g>
<g font-size="2">
<text x="249.2" y="174">DWN.</text>
<text x="267.3" y="174">DATE</text>
<text x="185" y="181.2">TITLE:</text>
<text x="230.7" y="181.2">MODEL NO.:</text>
<text x="249.2" y="181">CKD.</text>
<text x="267.3" y="181.1">DATE</text>
<text x="184.9" y="187.6">PART NO.:</text>
<text x="217.2" y="187.6">DWG. NO.:</text>
<text x="249.2" y="187.7">APPD.</text>
<text x="267.3" y="187.6">DATE</text>
<text x="206.3" y="194">MATERIAL:</text>
<text x="227.5" y="194">FINISHING:</text>
<text x="251.2" y="194.2">SHEET</text>
<text x="253.3" y="197">OF</text>
<text x="262.8" y="194.1">SCALE</text>
<text x="272.3" y="194">REV</text>
</g>
<g font-size="1.8">
<text x="169.9" y="187">0.2</text>
<text x="169.9" y="189">0.1</text>
</g>
<text font-size="1.6" x="169.3" y="180.8">TOLERANCE</text>
<g font-size="1.5">
<text x="162.3" y="186.7">.X</text>
<text x="162.3" y="188.8">.XX</text>
<text x="176.9" y="187.2">±</text>
<text x="180.7" y="187.2">°</text>
</g>
<g font-size="1.2">
<text x="162.3" y="182.2">UNLESS OTHERWISE SPECIFIED</text>
<text x="162.3" y="183.6">DIMENSIONS ARE IN</text>
<text x="162.3" y="185">DECIMALS</text>
<text x="175.7" y="185">ANGULAR</text>
<text x="175.7" y="183.6">MM</text>
<text x="167.9" y="186.7">±</text>
<text x="167.9" y="188.8">±</text>
</g>
<text font-size="1.1" x="178.8" y="187.2">0.5</text>
</svg>
